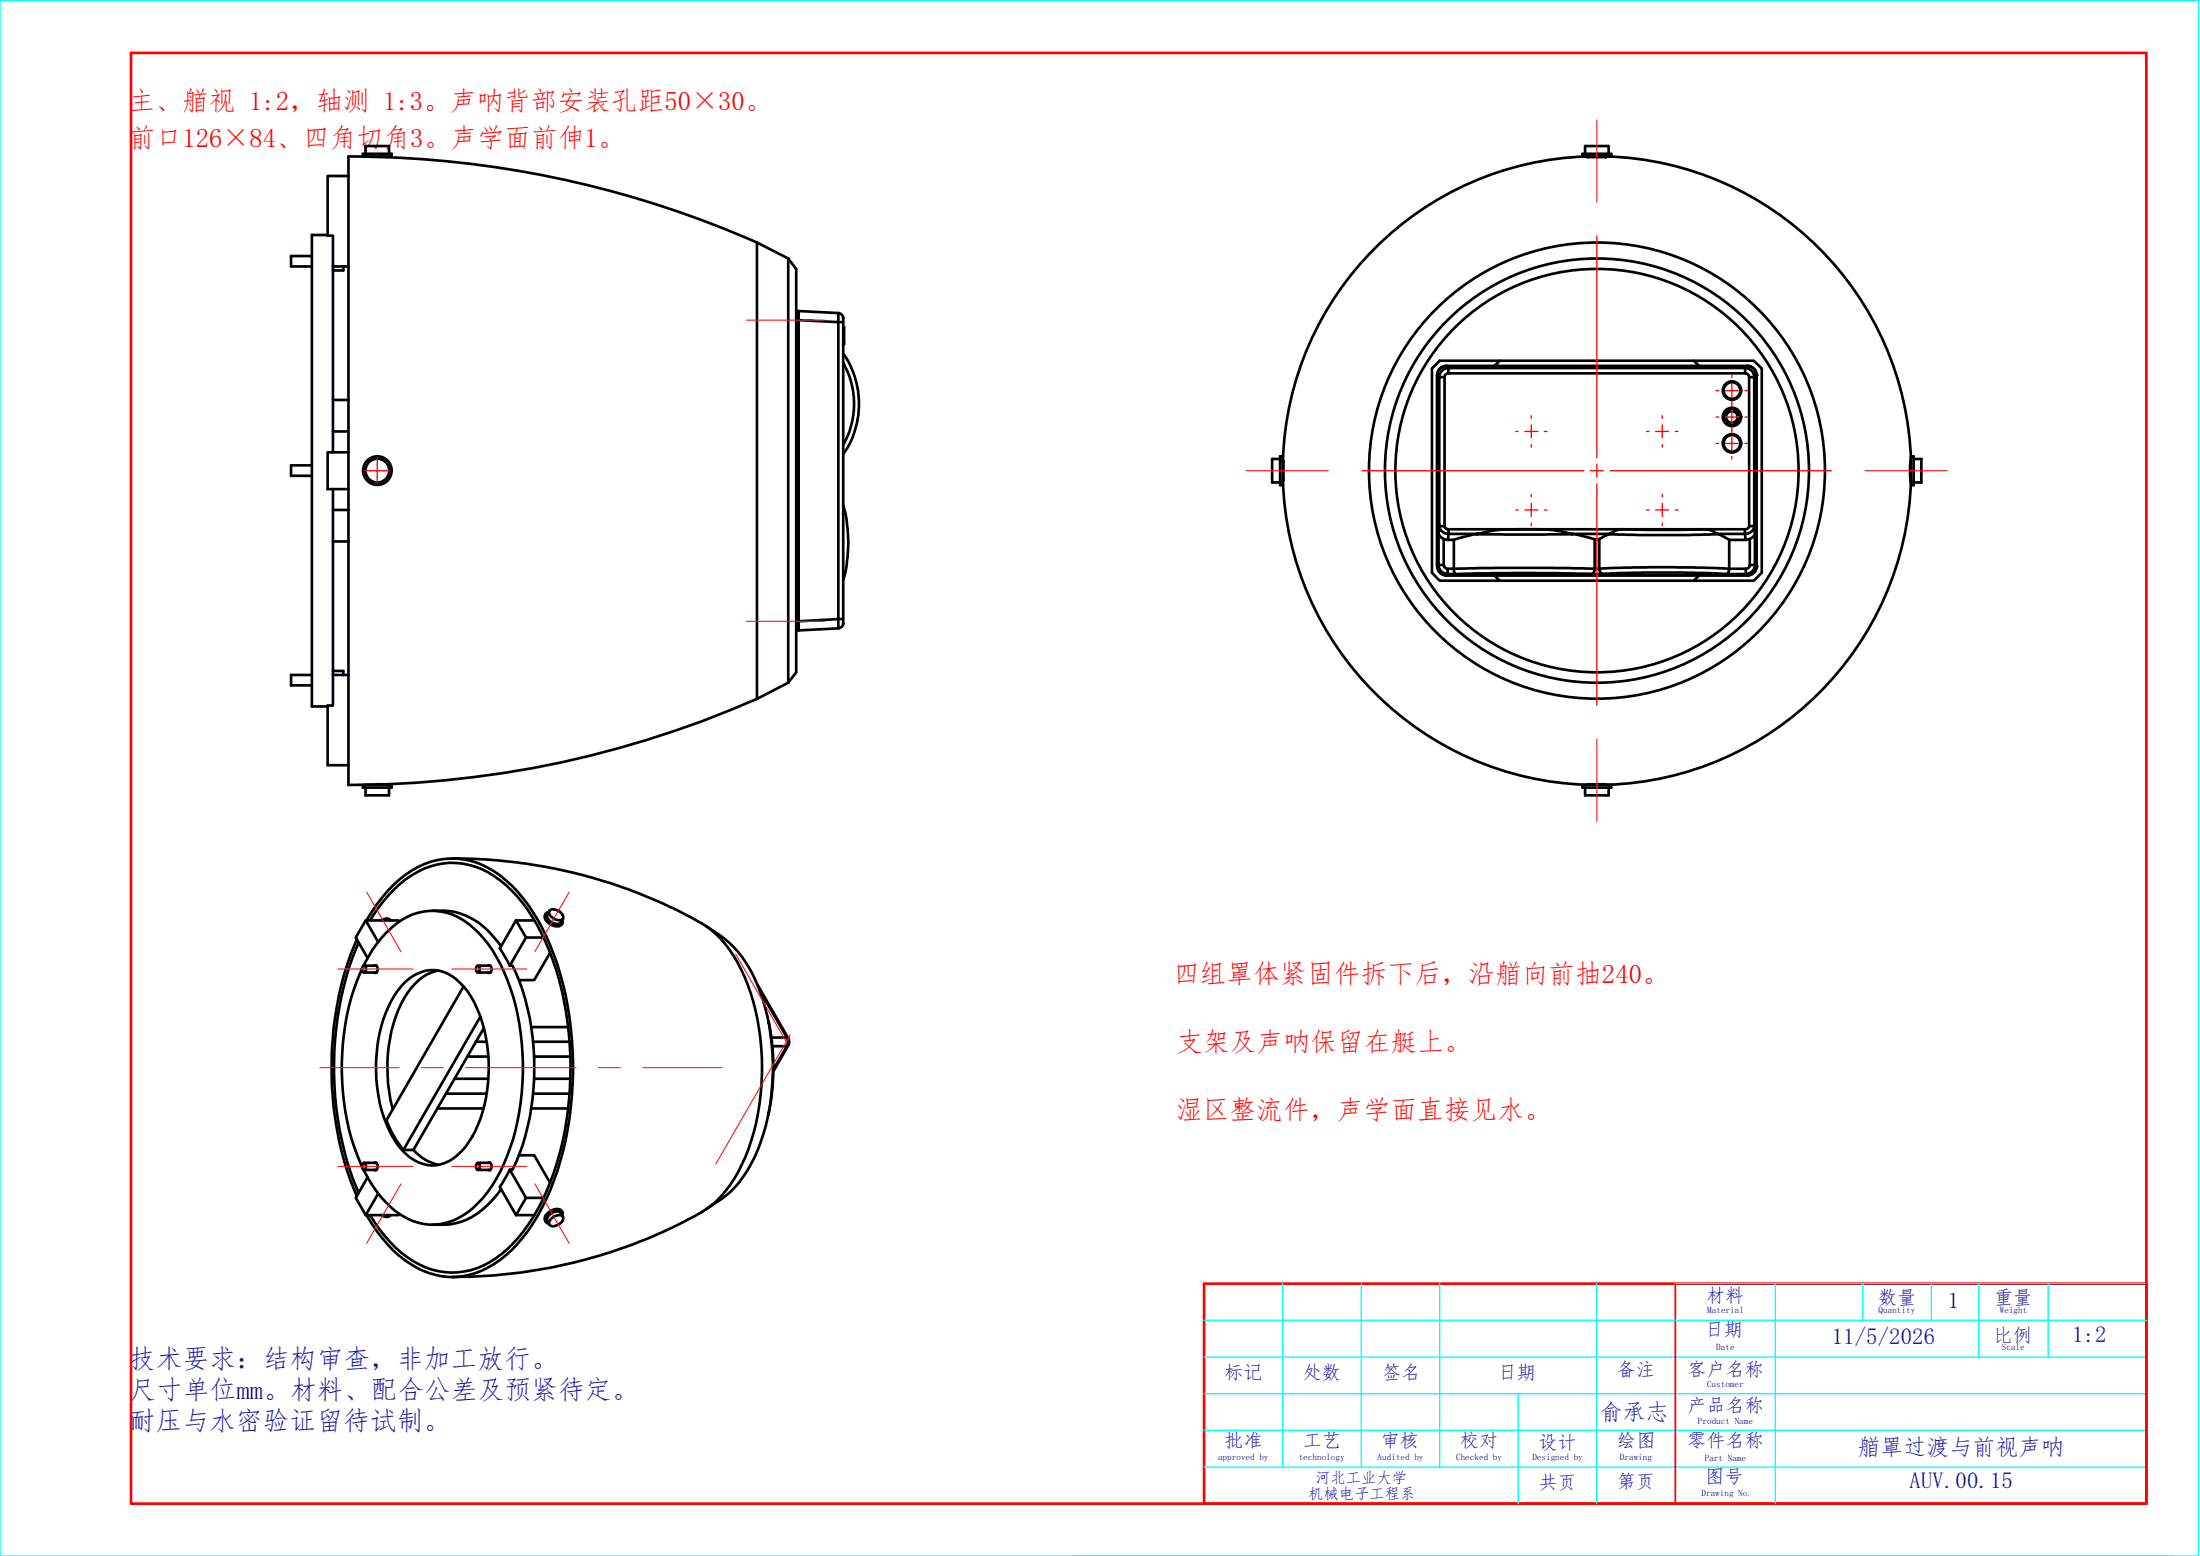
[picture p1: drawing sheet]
<svg xmlns="http://www.w3.org/2000/svg" width="420mm" height="297mm" viewBox="0 0 420 297" stroke-linecap="round" stroke-linejoin="round" font-family="sans-serif">
<g fill="none" stroke="#0ff" stroke-width=".25">
<path d="M0 .1h419.9v296.9h-419.9zM230 259.1h179.9M230 252h179.9M244.9 245.1v35M260 245.1v35M275 245.1v35M304.9 245.1v41.9M320 245.1h89.9M339 245.1v41.9M355.7 245.1v6.9M368.9 245.1v6.9M377.9 245.1v14"/>
<path d="M391.2 245.1v14M230 273h179.9M230 266.1h179.9M289.9 266.1v20.9M205 297h209.9M230 280.1h179.9"/>
</g>
<path d="M25 10.1h384.9v276.9h-384.9zM230 245.1h179.9v41.9h-179.9z" fill="none" stroke="#f00" stroke-width=".51"/>
<path d="M320 245.1v41.9" fill="none" stroke="#f00" stroke-width=".34"/>
<!-- layer: 0 -->
<g fill="none" stroke="#000" stroke-width=".51">
<path d="M66.5 33.6h-3.9v11.4h1v41.3M69.3 29.4h5.5v.5h-5.5zM69.8 29.4v-1.5h4.5v1.5M70.2 29.9h-3.7v119.9l7.1-.1a194.7 194.7 0 0 0 71-16.3M70.2 29.9l3.7 .1M70.3 29.9h.1M73.8 29.9v.1M73.9 30a193.4 193.4 0 0 1 70.7 16.3M302.2 29.4h5.5v.5h-5.5zM302.7 29.4v-1.5h4.5v1.5M303.2 30h3.5M303.2 29.9v.1"/>
<path d="M303.2 29.9a60 60 0 0 0-58.2 58.2M306.7 29.9v.1M306.7 29.9a60 60 0 0 1 58.3 58.2M59.6 48.9h-4v2h4M62.6 44.9h-3v90h3M63.6 50.9h2.9M65.6 50.9v.7h-2M144.6 46.3l5.9 3M144.6 46.3v87.1M150.5 49.3l1.6 2.1v76.9l-1.6 2M150.5 49.3v81M152.1 59.4h.4v60.9h-.4"/>
<path d="M152.5 59.4l7.6 .4v1.7l-7.6-.4zM160.1 59.8a1.31 1.31 0 0 1 .9 1.7M63.6 76.4h2.9M152.1 61.1h.4v57.5M160.1 61.5h.9v56.7h-.9zM161 60.5v.3M161 69.2a15.9 15.9 0 0 1 0 15.7M161 67.5a16.8 16.8 0 0 1 0 19.2M161 62.3l.2 .2v3.2l-.2 .1M273.5 70.3l1.5-1.4h59.9l1.6 1.4v39l-1.6 1.6h-59.9l-1.5-1.6zM275 70.3l1.1-.4h.1l.4 .4a1.73 1.73 0 0 0-1.7 1.7l-.4-.4v-.2l.2-.6zM275.9 72h-1v28.4h1"/>
<path d="M276.2 69.9h57.5M276.2 69.8a1.76 1.76 0 0 0-1.7 1.8M276.6 71.3v-1h56.7v1M286.4 68.9l-1 1M323.5 68.9l1 1M333.3 70.3l.4-.4a1.73 1.73 0 0 1 1.7 1.7l-.4 .4a1.73 1.73 0 0 0-1.7-1.7zM333.7 69.8a1.76 1.76 0 0 1 1.8 1.8M334.1 72h.9v28.4h-.9M59.6 88.8h-4v2h4M63.6 93.4v41.3h-1v11.4h3.9M63.6 82.4h2.9M63.6 97.4h2.9"/>
<path d="M66.5 86.3h-3.9v7.1h3.9M161 96.5a26.6 26.6 0 0 1 0 14.2M244.5 87.1h.5v5.5h-.5zM244.5 87.6h-1.5v4.5h1.5M245 88.1l.1-.1v3.7l-.1-.1M245 91.6a60 60 0 0 0 58.2 58.2M364.8 91.6h.2a60 60 0 0 1-58.3 58.2v-.1M364.8 88.1h.2M364.9 88.1l-.1-.1v3.7l.1-.1M365 87.1h.5v5.5h-.5zM365.5 87.6h1.4v4.5h-1.4M63.6 103.4h2.9"/>
<path d="M152.1 118.6h.4M152.5 118.6l7.6-.4v1.8l-7.6 .3zM161 118.9v.3M161 118.2v.4a1.06 1.06 0 0 1-.9 1.4M274.7 101.9v6l-.2 .2-.1-36.5 .1 36.5a1.76 1.76 0 0 0 1.7 1.7M275.7 102.9l.1 5.2 .1 .2 .4 .3h1.4v-5.5h-1.2l.1-1.2a1.78 1.78 0 0 1-1.7-1.5l-.2 1.5a1.88 1.88 0 0 0 1.8 1.2M275.7 107.9h-.9a1.48 1.48 0 0 0 1.7 1.6v-.9M276.2 109.8h57.5M276.6 101v.9h5.7M282 102a25.8 25.8 0 0 1 8-1 32.9 32.9 0 0 1 10.4 1zM282 101.9l-4.3 1.1M285.4 109.8l1 1.1"/>
<path d="M291.2 101h-14.8l-.5-.3v-28.9l.3-.4 .3-.1h57l.4 .2 .2 .5v28.5l-.3 .4-.3 .1h-42.2M300.1 101.9h7.2M300.5 101.9l4 1.1M304 109.5l.5-.4v-.5l-18.7-.2-8.1 .2v.6l.2 .4M304.6 103l.8-.1v5.6l-.1 .1h-.8zM305.4 108.5l6.5-.2h7.7l9.4 .2 1.2 .1v.2l-.1 .5-.3 .3-8.4-.3h-7.4l-7.8 .2-.5-.1zM306.2 109.5l-16.9-.1-12.8 .2-.3 .2h57.5l-.3-.2h-3.6M307.2 102l1.8-.8a8.6 8.6 0 0 1 3.2-.1h11a8.4 8.4 0 0 1 3.4 .1l1.6 .8-5.6 .1h-9.8zM307.3 102l-1.8 .9M324.5 109.8l-1 1.1M328.2 102l2.1 1.1M330.2 103.1h3.2"/>
<path d="M333.2 101v.9h-5.2M333.2 101.9a1.68 1.68 0 0 0 1.8-1.5l.2 1.5a1.88 1.88 0 0 1-1.8 1.2zM334.2 102.9v5l-.2 .4-.4 .3h-3.4v-5.5M334.2 107.9h.9a1.48 1.48 0 0 1-1.7 1.6v-.9M335.2 101.9v6l.2 .2v-36.5v36.5M335.5 108.1a1.76 1.76 0 0 1-1.8 1.7M59.6 128.8h-4v2h4M63.6 128.1h2v.7M63.6 128.8h2.9M150.5 130.3l-5.9 3.1M152.5 120.3h.1M69.3 149.8h5.5v.6h-5.5z"/>
<path d="M69.8 150.4v1.4h4.5v-1.4M70.3 149.8h.1M73.8 149.7v.1M302.2 149.8h5.5v.6h-5.5zM302.7 150.4v1.4h4.5v-1.4M303.2 149.8l3.6-.1-.1 .1M303.2 149.7v.1M68.2 179.4a64.1 64.1 0 0 0-3.5 38.2 52.1 52.1 0 0 0 3.5 10.7M68.5 179.9a62.2 62.2 0 0 0-4 33.7 53.9 53.9 0 0 0 4 14.1M69.8 175.7l-1.9 3.3 2.3 3.9M70 175.7a24.7 24.7 0 0 1 10.8-10.7 14.6 14.6 0 0 1 15.8 3 35.5 35.5 0 0 1 9.9 16.2 65.6 65.6 0 0 1-1.4 42.9 31.3 31.3 0 0 1-9.6 13.4 14.4 14.4 0 0 1-18.2 0 28.1 28.1 0 0 1-7.3-8.5M70.7 175.7a23.5 23.5 0 0 1 10.3-9.9 14.1 14.1 0 0 1 14.5 2.2 31 31 0 0 1 9.4 13.5 63.2 63.2 0 0 1-.5 46 29.5 29.5 0 0 1-9.7 12.7 14 14 0 0 1-16.9-.2 26.1 26.1 0 0 1-7.1-8"/>
<path d="M72.9 175.7a1.07 1.07 0 0 1 1.6 0M74.5 175.6v.1M76.2 175.9l-.1-.2h-6.3l2.4 4.1M82.5 173.8a13 13 0 0 1 11.7 5l1.5 1.8M86.4 163.9a97.3 97.3 0 0 1 47.6 12.4M98.6 175.7l-3.1 5.4 1.9 3.2M98.6 175.7l1.9 3.3h3.3M98.6 175.7h3.5M100.5 179l-3.1 5.3M104.2 174.4a1.25 1.25 0 0 0 .6 1.8 1.92 1.92 0 0 0 2.5 .3l.1-.2M104.8 174.1h-.1a.86 .86 0 0 0-.6 .7 .86 .86 0 0 0 .5 .9l.3 .3a1.92 1.92 0 0 0 2.5 .3v-.7M104.9 173.9a1.45 1.45 0 0 0-.3 1.5 1.45 1.45 0 0 0 1.3 .9 1.04 1.04 0 0 0 1.2-.2l.4-.7"/>
<path d="M104.9 173.8a1.85 1.85 0 0 1 2.7 1.4 1.11 1.11 0 0 1-1.7 .3 1.32 1.32 0 0 1-1-1.7zM134 176.3a20.8 20.8 0 0 1 8.2 10.2 46.9 46.9 0 0 1 .2 34.3 21.5 21.5 0 0 1-8.7 10.8 97.4 97.4 0 0 1-47.3 12.2M134.8 176.8a21.7 21.7 0 0 1 10.4 12.5 43.8 43.8 0 0 1-1.1 31.6 20.6 20.6 0 0 1-9.3 10M69.1 184.9a48.7 48.7 0 0 0-2 32.6l2 5.2M69.4 184.4a.65 .65 0 0 1 .6 .6 .65 .65 0 0 1-.5 .7l-.2-.3-.2-.4zM69.4 184.3a20.5 20.5 0 0 1 8.4-9.3 11 11 0 0 1 12.6 2.2 28.5 28.5 0 0 1 7.6 13 49.3 49.3 0 0 1-1.1 30.5 23 23 0 0 1-8.5 11.3 10.7 10.7 0 0 1-12.7-.7 23 23 0 0 1-6.3-8M69.5 185.7h2.4M69.5 184.3h2.4M71.5 184.3h.2a.86 .86 0 0 1 0 1.4h-.2M77.3 187.5a7 7 0 0 1 10.7 .2 18.9 18.9 0 0 1 4.8 10.1 29.1 29.1 0 0 1-2.6 19.2 10.2 10.2 0 0 1-6.9 5.4 8.7 8.7 0 0 1-7.9-4.6 28.8 28.8 0 0 1-3-20.3 20.4 20.4 0 0 1 4.9-10zM83.7 185.3a9.2 9.2 0 0 0-5.9 4.3 26.9 26.9 0 0 0-3.7 17.4l.4 2.9 .5 1.8M88.5 188.3l-14.7 25.6"/>
<path d="M90.8 198.9h2.2M91.1 184.4a.66 .66 0 0 1 .6 .6 .66 .66 0 0 1-.4 .7l-.2-.1-.2-.6zM91.3 185.7h2.3M91.3 184.3h2.3M91.7 194.1l-14.7 25.4h2l13.4-23.3M93.3 184.3h.1a.82 .82 0 0 1 .5 .7 .82 .82 0 0 1-.5 .7h-.1M97.4 184.3h.5a47 47 0 0 1 3.6 27.1l-.3 1.9a37.1 37.1 0 0 1-3.3 10h-.5M101.5 196.1h7M101.8 198.9h7M105.1 181.8l-3.1 5.3h-2.9M144.7 187.9l6 10.7-.2 1-2.8 5M145.1 189l5.2 9.1 .2 .1"/>
<path d="M146.7 194.8l.1 .5M146.8 195.2a43.4 43.4 0 0 1 0 17.2M147.3 198.1h3l.2 .7-.2 .9h-2.8M150.5 199.6l-.2 .1-2.6 4.5M73.8 213.9a17.5 17.5 0 0 0 3.3 5.6M79 219.5a8.4 8.4 0 0 0 4.7 2.8M83.5 211.6h8.9M85.2 208.8h7.8M86.8 205.9h6.5M89.2 201.7h4.1M101.5 211.6h7M101.8 208.8h7"/>
<path d="M102 201.7h6.9M102 205.9h6.9M146.8 212.4l-.1 .4M69.3 222.2l.2-.2a.79 .79 0 0 1 0 1.3l-.3-.4zM69.5 223.3h2.4M69.5 222h2.4M70.2 224.8l-2.3 3.9 1.9 3.3M71.5 222l.2-.1a.9 .9 0 0 1 0 1.5l-.2-.1M72.2 227.9l-2.4 4.1h6.3l.1-.3M72.9 232a1.08 1.08 0 0 0 1.6 0M74.5 232h.1M91.1 222.1l.2-.1a.79 .79 0 0 1 0 1.3h-.2l-.2-.6z"/>
<path d="M91.3 223.3h2.3M91.3 222h2.3M93.3 222a.63 .63 0 0 1 .6 .3 .63 .63 0 0 1 0 .7l-.3 .3h-.3M95.7 227a14.4 14.4 0 0 1-9.8 6.8h-3.4M97.4 223.3l-1.9 3.3 3.1 5.4M97.4 223.3l3.1 5.4-1.9 3.3h3.5M99.1 220.5h2.9l3.1 5.3M100.5 228.7h3.3M105.2 232.7l.3-.3a1.54 1.54 0 0 1 2-.2 1.32 1.32 0 0 1-.9 1.6 1.4 1.4 0 0 1-1.7 0 .89 .89 0 0 1 .3-1.1zM107.4 232.1a.76 .76 0 0 0-.1-.8 .76 .76 0 0 0-.7-.3 2.59 2.59 0 0 0-2.5 1.9 .7 .7 0 0 0 .7 .7M107.4 231.4a1.28 1.28 0 0 0-1.8-.4l-.8 .4a1.28 1.28 0 0 0-.6 1.8M107.5 232.3l-.4-.8a1.59 1.59 0 0 0-2.3 .5 .96 .96 0 0 0-.3 1.1l.4 .7"/>
<circle cx="330.7" cy="79.6" r="1.25"/>
<circle cx="330.8" cy="79.6" r="1.1"/>
<circle cx="330.8" cy="74.6" r="1.76"/>
<circle cx="330.8" cy="79.6" r="1.76"/>
<circle cx="330.8" cy="79.6" r="1.59"/>
<circle cx="330.8" cy="74.6" r="1.59"/>
<circle cx="72.1" cy="89.8" r="2.27"/>
<circle cx="72.1" cy="89.8" r="2.73"/>
<circle cx="305" cy="89.8" r="43.5"/>
<circle cx="305" cy="89.8" r="40.5"/>
<circle cx="305" cy="89.8" r="38.5"/>
<circle cx="330.8" cy="84.6" r="1.76"/>
<circle cx="330.8" cy="84.6" r="1.59"/>
</g>
<g fill="none" stroke="#f00" stroke-width=".25">
<path d="M305 45v42.4M292.4 79.4v.5M317.5 79.4v.5M327.7 79.6h.6M327.7 74.6h.6M330.8 78.3v1.3h-1.3M330.8 73.3v1.3h-1.3M330.8 71.6v.5M330.8 76.6v1M332 79.6h-1.2v1.2M332 74.6h-1.2v1.2M333.2 79.6h.6"/>
<path d="M333.2 74.6h.6M69.8 89.9h2.3v2.2M72.1 87.6v2.3h2.2M260.1 89.9h42.4M289.5 82.4h.4M289.5 97.4h.4M292.4 81.1v1.3h-1.2M292.4 96.1v1.3h-1.2M292.4 84.9v.5M292.4 94.3v.6M292.4 99.9v.5M293.7 82.4h-1.3v1.2"/>
<path d="M293.7 97.4h-1.3v1.2M294.9 82.4h.5M294.9 97.4h.5M305 88.6v1.3h-1.3M305 92.4v42.2M306.2 89.9h-1.2v1.2M307.5 89.9h42.3M314.5 82.4h.5M314.5 97.4h.5M317.5 96.1v1.3h-1.3M317.5 81.1v1.3h-1.3M317.5 84.9v.5"/>
<path d="M317.5 94.3v.6M317.5 99.9v.5M318.7 97.4h-1.2v1.2M318.7 82.4h-1.2v1.2M320 82.4h.5M320 97.4h.5M327.7 84.7h.6M330.8 83.4v1.3h-1.3M330.8 81.6v1M330.8 87.2v.4M332 84.7h-1.2v1.2M333.2 84.7h.6"/>
</g>
<g fill="none" stroke="#f00" stroke-width=".19">
<path d="M305 22.9v15.7M142.5 61.1h15M238 89.9h15.7M356.2 89.9h15.7M142.5 118.6h15M305 141.1v15.7M70 170.3l6.6 11.4M108.7 170.3l-6.5 11.4M64.5 185h14.4M86.3 185h14.3M140.5 182.1l9.7 16.8M150.9 197.6l-14.2 24.6"/>
<path d="M61.1 203.8h15.1M80.4 203.8h4.3M88.9 203.8h21.1M114.3 203.8h4.2M122.7 203.8h15.2M64.5 222.7h14.4M76.6 226l-6.6 11.3M86.3 222.7h14.3M102.2 226l6.5 11.3"/>
</g>
<!-- layer: 0 -->
<g fill="#000">
<circle cx="276.2" cy="69.9" r=".25"/>
<circle cx="333.7" cy="69.9" r=".25"/>
<circle cx="335.4" cy="71.6" r=".25"/>
<circle cx="276.2" cy="109.8" r=".25"/>
<circle cx="333.7" cy="109.8" r=".25"/>
<circle cx="335.4" cy="108.1" r=".25"/>
</g>
<g font-size="5.1" fill="#f00">
<text x="24.5" y="21.1">主、艏视 1:2，轴测 1:3。声呐背部安装孔距50×30。</text>
<text x="24.6" y="28.1">前口126×84、四角切角3。声学面前伸1。</text>
<text x="224" y="187.6">四组罩体紧固件拆下后，沿艏向前抽240。</text>
<text x="224.6" y="200.6">支架及声呐保留在艇上。</text>
<text x="224.6" y="213.6">湿区整流件，声学面直接见水。</text>
</g>
<g font-size="5.1" fill="#0000b8">
<text x="24.6" y="261.1">技术要求：结构审查，非加工放行。</text>
<text x="24.7" y="267">尺寸单位mm。材料、配合公差及预紧待定。</text>
<text x="24.6" y="273">耐压与水密验证留待试制。</text>
</g>
<g font-size="4.4" fill="#0000b8">
<text x="372" y="249.7">1</text>
<text x="349.8" y="256.5">11/5/2026</text>
<text x="395.8" y="256.2">1:2</text>
<text x="305.6" y="271">俞承志</text>
<text x="354.8" y="277.8">艏罩过渡与前视声呐</text>
<text x="364.7" y="284">AUV.00.15</text>
</g>
<g font-size="3.7" fill="#0000b8">
<text x="325.8" y="248.5">材料</text>
<text x="358.7" y="248.9">数量</text>
<text x="380.8" y="248.9">重量</text>
<text x="325.5" y="255">日期</text>
<text x="380.7" y="256.1">比例</text>
<text x="233.8" y="263.2">标记</text>
<text x="248.8" y="263.2">处数</text>
<text x="263.9" y="263.2">签名</text>
<text x="286" y="263.2">日期</text>
<text x="308.8" y="262.7">备注</text>
<text x="322.2" y="262.7">客户名称</text>
<text x="322.2" y="269.5">产品名称</text>
<text x="233.8" y="276.3">批准</text>
<text x="248.8" y="276.3">工艺</text>
<text x="263.7" y="276.2">审核</text>
<text x="278.8" y="276.3">校对</text>
<text x="293.8" y="276.6">设计</text>
<text x="308.9" y="276.2">绘图</text>
<text x="322.2" y="276.3">零件名称</text>
<text x="293.8" y="284.2">共页</text>
<text x="308.8" y="284.1">第页</text>
<text x="325.7" y="283.2">图号</text>
</g>
<g font-size="2.9" fill="#0000b8">
<text x="249.9" y="286.2">机械电子工程系</text>
<text x="251.2" y="283.1">河北工业大学</text>
</g>
<g font-size="1.8" fill="#0000b8">
<text x="326.1" y="250.7">Material</text>
<text x="358.8" y="250.6">Quantity</text>
<text x="381.9" y="250.7">Weight</text>
<text x="327.8" y="257.7">Date</text>
<text x="382.3" y="257.7">Scale</text>
<text x="326" y="264.9">Customer</text>
<text x="324.3" y="271.9">Product Name</text>
<text x="232.6" y="278.7">approved by</text>
<text x="248" y="278.7">technology</text>
<text x="263.1" y="278.7">Audited by</text>
<text x="278.1" y="278.7">Checked by</text>
<text x="292.7" y="278.7">Designed by</text>
<text x="309.4" y="278.6">Drawing</text>
<text x="325.6" y="278.9">Part Name</text>
<text x="325" y="285.6">Drawing No.</text>
</g>
</svg>
